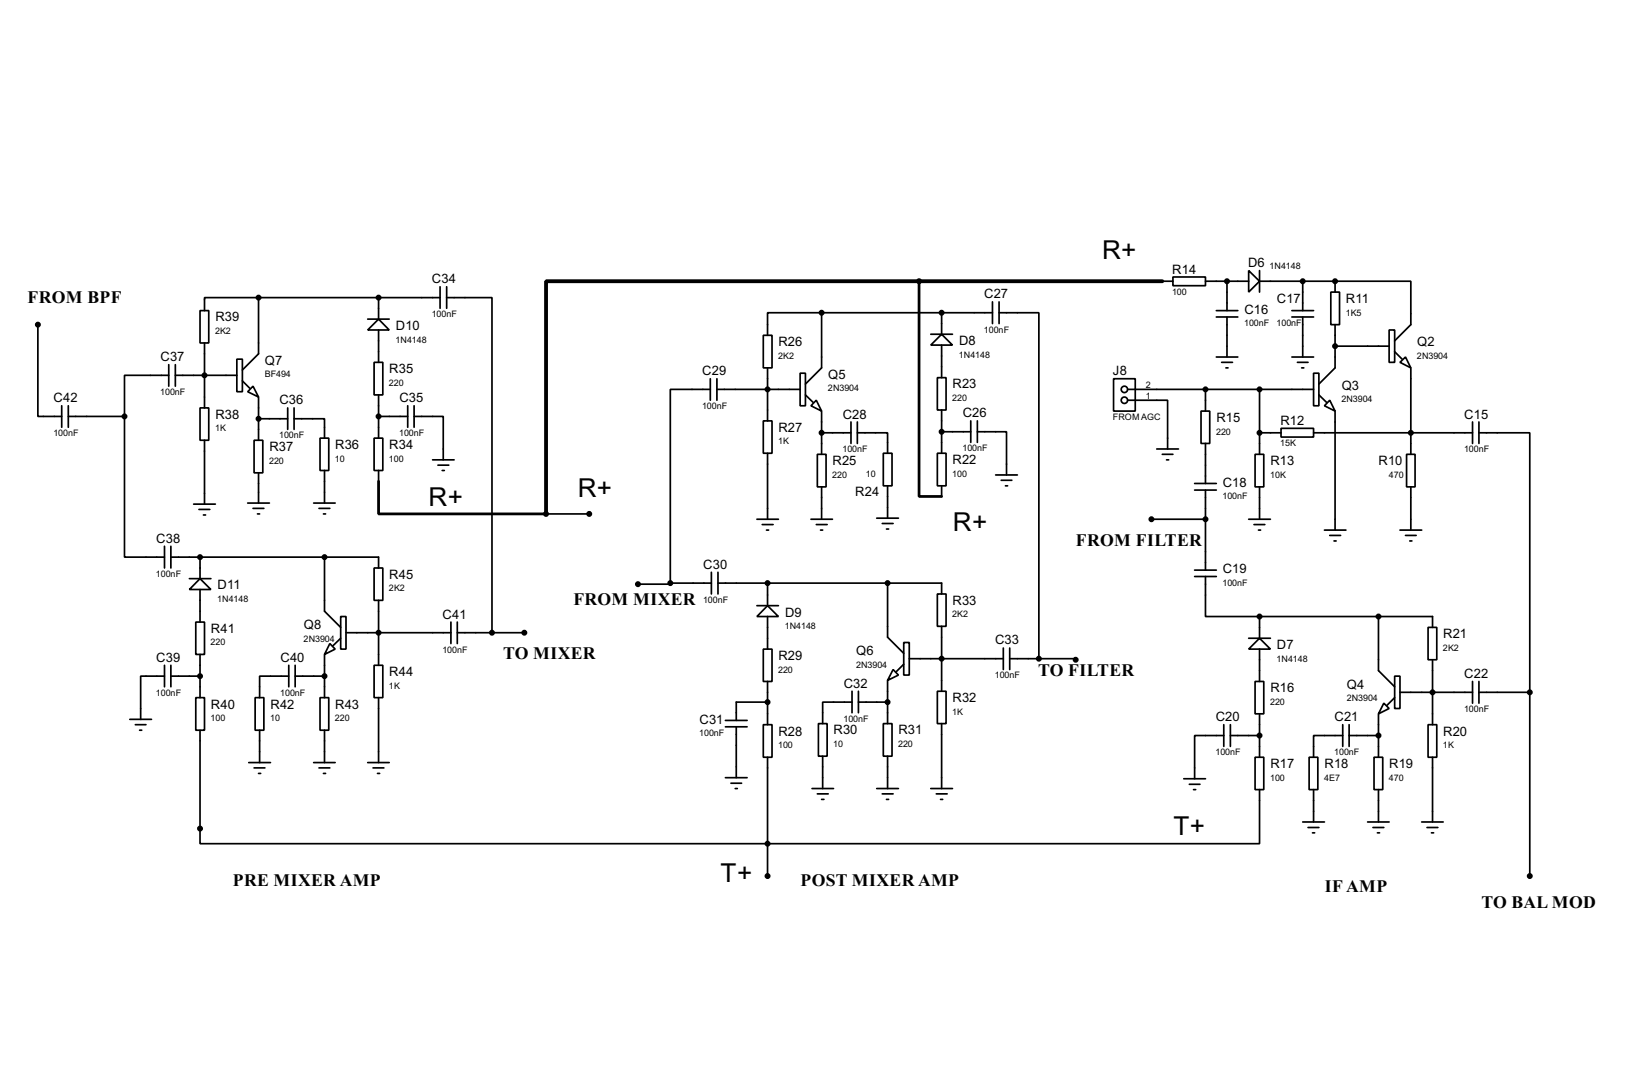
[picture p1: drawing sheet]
<svg xmlns="http://www.w3.org/2000/svg" width="383mm" height="256mm" viewBox="0 0 383 256" stroke-linecap="round" stroke-linejoin="round" font-family="sans-serif">
<g fill="none" stroke="#000" stroke-width=".4">
<path d="M8.9 76.3v21.5h5.6M47 73h2.1v7.6h-2.1zM60.8 69.9h-12.7v3.1M60.8 69.9h42.6M60.8 69.9v13.2l-3.8 3.8M86.4 75h5.1M89 75l2.5 2.5h-5.1zM89 69.9v5.1M89 77.5v7.6M103.4 67.4v5M105 69.9h10.6v78.7M105 67.4v5"/>
<path d="M179.4 78.8h2v7.6h-2zM193.1 73.5h-12.7v5.3M193.1 73.5h40.1M193.1 73.5v12.9l-3.8 3.8M218.7 78.5h5.1M221.3 78.5l2.5 2.6h-5.1zM221.3 73.5v5M233.2 70.9v5.1M234.8 73.5h9.3v81.2M234.8 70.9v5.1M273.1 66.1h2.5M275.6 65.1h7.7v2h-7.7z"/>
<path d="M283.3 66.1h10.1M285.8 74.5h5.1M285.8 73h5.1M288.3 66.1v6.9M288.3 74.5v9.4M293.4 63.6l2.6 2.5-2.6 2.5zM296 63.6v5M296 66.1h17.7M303.6 74.5h5.1M303.6 73h5.1M306.1 66.1v6.9M306.1 74.5v9.4"/>
<path d="M312.7 68.6h2.1v7.7h-2.1zM313.7 66.1h17.8v10.2l-3.8 3.8M313.7 66.1v2.5M313.7 76.3v10.1l-3.8 3.8M326.4 77.5h1.3v7.6h-1.3zM14.5 95.3v5.1M16.1 97.8h13.2M16.1 95.3v5.1M29.3 97.8v33.1h9.4M39.7 88.2h-10.4v9.6M39.7 85.7v5M41.2 88.2h14.5"/>
<path d="M41.2 85.7v5M47 95.8h2.1v7.6h-2.1zM48.1 80.6v15.2M55.7 84.4h1.3v7.6h-1.3zM57 89.5l1.7 1.7M59.5 90.7l1.3 2.6-2.6-1.3zM60.8 93.3v10.1M60.8 98.4h6.8M67.6 95.8v5.1M69.1 98.4h7.2v4.5M69.1 95.8v5.1M87.9 85.1h2.1v7.7h-2.1z"/>
<path d="M89 92.8v10.1M89 97.8h6.8M95.8 95.3v5.1M97.3 97.8h6.9v10.2M97.3 95.3v5.1M166.9 91.5h-9.4v45.5M166.9 89v5M168.5 91.5h19.5M168.5 89v5M179.4 98.9h2v7.6h-2zM180.4 86.4v12.5M188 87.7h1.3v7.6h-1.3z"/>
<path d="M189.3 92.8l1.8 1.7M191.8 94l1.3 2.6-2.5-1.3zM193.1 96.6v10.1M200 99.1v5.1M201.5 99.1v5.1M220.3 88.7h2v7.6h-2zM221.3 81.1v7.6M221.3 96.3v10.2M228.1 98.9v5M229.7 98.9v5M261.7 89h5.1v7.6h-5.1zM265 94h9.4v11.5"/>
<path d="M265 91.5h43.7M282.2 96.6h2.1v7.6h-2.1zM283.3 91.5v5.1M285.8 83.9h5.1M287.1 85.1h2.5M288.1 86.4h.5M296 91.5v15.2M303.6 83.9h5.1M304.9 85.1h2.5M305.9 86.4h.5M308.7 87.7h1.2v7.6h-1.2zM309.9 92.8l1.8 1.7"/>
<path d="M312.5 94l1.2 2.6-2.5-1.3zM313.7 96.6v27.9M313.7 81.3h12.7M327.7 82.6l1.8 1.8M329 85.1l1.3-1.2 1.2 2.5zM331.5 86.4v20.3M346 99.1v5.1M347.5 99.1v5.1M45.5 118.4h5.1M46.8 119.7h2.5M48.1 103.4v15M58.2 118.2h5.1"/>
<path d="M59.5 119.4h2.5M59.7 103.4h2.1v7.7h-2.1zM60.8 111.1v7.1M73.7 118.2h5.1M75 119.4h2.5M75.2 102.9h2.1v7.6h-2.1zM76.3 110.5v7.7M87.9 102.9h2.1v7.6h-2.1zM89 110.5v2.6M101.7 108h5M102.9 109.3h2.6M103.9 110.5h.5"/>
<path d="M180.4 106.5v15.5M192.1 106.7h2v7.7h-2zM193.1 114.4v7.6M193.1 101.7h6.9M201.5 101.7h7.1v4.8M207.6 106.5h2v7.6h-2zM208.6 114.1v7.6M220.3 106.5h2v7.6h-2zM221.3 114.1v2.5M221.3 101.4h6.8M229.7 101.4h6.8v10.2M234 111.6h5.1"/>
<path d="M235.3 112.8h2.5M236.3 114.1h.5M271.8 105.5h5.1M273.1 106.7h2.5M274.1 108h.5M280.7 115.1h5.1M280.7 113.6h5.1M283.3 104.2v9.4M283.3 115.1v18.8M294.9 106.7h2.1v7.7h-2.1zM296 114.4v7.6M296 101.7h5"/>
<path d="M301 100.6h7.7v2.1h-7.7zM308.7 101.7h37.3M330.5 106.7h2v7.7h-2zM331.5 114.4v10.1M347.5 101.7h12v60.9M38.7 128.3v5.1M40.2 130.9h48.8v2.5M40.2 128.3v5.1M44.5 135.9h5.1M47 135.9l2.6 2.6h-5.1zM47 130.9v5M47 138.5v7.6"/>
<path d="M47.8 121h.5M60.5 120.7h.5M76 120.7h.5M76.3 130.9v12.7l3.8 3.8M87.9 133.4h2.1v7.6h-2.1zM128.3 120.7h10.2M157.5 137v.2h-7.6M157.5 137h9.7M167.2 134.4v5.1M168.7 137h52.6v2.5M168.7 134.4v5.1M177.9 122h5"/>
<path d="M179.1 123.2h2.6M180.1 124.5h.5M180.4 137v5.3M190.6 122h5M191.8 123.2h2.6M192.8 124.5h.5M206 121.7h5.1M207.3 123h2.6M208.3 124.3h.5M208.6 137v12.7l3.8 3.8M220.3 139.5h2v7.6h-2zM270.6 122h12.7"/>
<path d="M280.7 135.4h5.1M280.7 133.9h5.1M283.3 135.4v9.4h12.7M293.4 122h5.1M294.7 123.2h2.5M295.7 124.5h.5M311.2 124.5h5.1M312.5 125.8h2.5M313.5 127.1h.5M329 124.5h5.1M330.3 125.8h2.5M331.3 127.1h.5"/>
<path d="M38.7 158.8h-5.6v10.2M38.7 156.3v5M40.2 158.8h6.8M40.2 156.3v5M46 146.1h2.1v7.6h-2.1zM47 153.7v10.2M67.9 158.8h-6.9v5.1M67.9 156.3v5M69.4 158.8h6.9M69.4 156.3v5M76.3 153.7v10.2M77.5 151.2l1.3 1.3-2.5 1.2z"/>
<path d="M80.1 144.8h1.2v7.7h-1.2zM80.1 149.9l-1.8 1.8M81.3 148.6h24.7M87.9 156.3h2.1v7.6h-2.1zM89 141v15.3M106 146.1v5.1M107.5 148.6h15.7M107.5 146.1v5.1M177.9 142.3h5M179.4 152.5h2v7.6h-2zM180.4 142.3l2.5 2.5h-5zM180.4 144.8v7.7"/>
<path d="M208.6 159.8v10.2M209.9 157.3l1.2 1.3-2.5 1.2zM212.4 150.9h1.3v7.7h-1.3zM212.4 156l-1.8 1.8M213.7 154.7h22.1M221.3 147.1v15.3M235.8 152.2v5.1M237.3 154.7h6.8M237.3 152.2v5.1M244.1 154.7h8.7v.3M293.4 152.5l2.6-2.6 2.5 2.6zM293.4 149.9h5.1"/>
<path d="M296 144.8v5.1M296 152.5v7.6M296 144.8h40.6v2.6M323.9 144.8v12.7l3.8 3.8M327.7 158.8h1.3v7.6h-1.3zM335.6 147.4h2v7.6h-2zM336.6 155v15.2M30.5 169h5.1M31.8 170.2h2.5M32.8 171.5h.5M46 163.9h2.1v7.6h-2.1zM47 171.5v26.7h249v-12.7"/>
<path d="M58.5 179.1h5.1M60 163.9h2v7.6h-2zM61 171.5v7.6M73.7 179.1h5.1M75.2 163.9h2.1v7.6h-2.1zM76.3 171.5v7.6M86.4 179.1h5.1M89 163.9v15.2M170.5 169.2h5.1M170.5 170.7h5.1M173 170.7v12M179.4 170.2h2v7.7h-2z"/>
<path d="M180.4 160.1v10.1M180.4 177.9v27.9M180.4 164.9h-7.4v4.3M192.3 170h2.1v7.6h-2.1zM193.3 177.6v7.6M200.2 164.9h-6.9v5.1M200.2 162.4v5M201.7 164.9h6.9M201.7 162.4v5M207.6 170h2v7.6h-2zM208.6 177.6v7.6M220.3 162.4h2v7.6h-2z"/>
<path d="M221.3 170v15.2M287.6 172.8h-6.9v10.1M287.6 170.2v5.1M289.1 172.8h6.9M289.1 170.2v5.1M294.9 177.9h2.1v7.6h-2.1zM294.9 160.1h2.1v7.6h-2.1zM296 167.7v10.2M307.6 177.9h2.1v7.6h-2.1zM315.5 172.8h-6.8v5.1M315.5 170.2v5.1M317 172.8h6.9"/>
<path d="M317 170.2v5.1M322.9 177.9h2v7.6h-2zM323.9 167.7v10.2M325.2 165.2l1.2 1.2-2.5 1.3zM327.7 163.9l-1.8 1.8M329 162.6h17M335.6 170.2h2v7.7h-2zM336.6 177.9v15.2M346 160.1v5.1M347.5 162.6h12M347.5 160.1v5.1M359.5 162.6v43.2"/>
<path d="M59.7 180.4h2.6M60.8 181.7h.5M75 180.4h2.5M76 181.7h.5M87.7 180.4h2.5M88.7 181.7h.5M170.5 182.7h5.1M171.8 184h2.5M172.8 185.2h.5M190.8 185.2h5.1M192.1 186.5h2.5M193.1 187.8h.5"/>
<path d="M206 185.2h5.1M207.3 186.5h2.6M208.3 187.8h.5M218.7 185.2h5.1M220 186.5h2.6M221 187.8h.5M278.2 182.9h5.1M279.5 184.2h2.5M280.5 185.5h.5M306.1 193.1h5.1M307.4 194.4h2.5M308.4 195.6h.5"/>
<path d="M308.7 185.5v7.6M321.4 193.1h5M322.6 194.4h2.6M323.7 195.6h.5M323.9 185.5v7.6M334.1 193.1h5M335.3 194.4h2.6M336.4 195.6h.5"/>
<circle cx="264.2" cy="94" r=".75"/>
<circle cx="264.2" cy="91.5" r=".75"/>
</g>
<circle cx="313.7" cy="66.1" r=".2" fill="#000"/>
<path d="M216 66.1v50.5h5.3M89 113.1v7.6h39.3" fill="none" stroke="#000" stroke-width=".65"/>
<path d="M273.1 66.1h-144.8v54.6" fill="none" stroke="#000" stroke-width=".9"/>
<g fill="#000" stroke="#000" stroke-width=".4">
<circle cx="8.9" cy="76.3" r=".5"/>
<circle cx="60.7" cy="69.9" r=".5"/>
<circle cx="88.9" cy="69.9" r=".5"/>
<circle cx="193" cy="73.5" r=".5"/>
<circle cx="215.9" cy="66.1" r=".5"/>
<circle cx="221.2" cy="73.5" r=".5"/>
<circle cx="288.3" cy="66.1" r=".5"/>
<circle cx="306.1" cy="66.1" r=".5"/>
<circle cx="313.7" cy="66.1" r=".5"/>
<circle cx="29.2" cy="97.8" r=".5"/>
<circle cx="48" cy="88.2" r=".5"/>
<circle cx="60.7" cy="98.4" r=".5"/>
<circle cx="88.9" cy="97.8" r=".5"/>
<circle cx="180.3" cy="91.5" r=".5"/>
<circle cx="283.2" cy="91.5" r=".5"/>
<circle cx="295.9" cy="91.5" r=".5"/>
<circle cx="313.7" cy="81.3" r=".5"/>
<circle cx="193" cy="101.7" r=".5"/>
<circle cx="221.2" cy="101.4" r=".5"/>
<circle cx="295.9" cy="101.7" r=".5"/>
<circle cx="331.5" cy="101.7" r=".5"/>
<circle cx="47" cy="130.9" r=".5"/>
<circle cx="76.2" cy="130.9" r=".5"/>
<circle cx="128.3" cy="120.7" r=".5"/>
<circle cx="138.4" cy="120.7" r=".5"/>
<circle cx="149.9" cy="137.2" r=".5"/>
<circle cx="157.5" cy="137" r=".5"/>
<circle cx="180.3" cy="137" r=".5"/>
<circle cx="208.5" cy="137" r=".5"/>
<circle cx="270.5" cy="122" r=".5"/>
<circle cx="283.2" cy="122" r=".5"/>
<circle cx="47" cy="158.8" r=".5"/>
<circle cx="76.2" cy="158.8" r=".5"/>
<circle cx="88.9" cy="148.6" r=".5"/>
<circle cx="115.6" cy="148.6" r=".5"/>
<circle cx="123.2" cy="148.6" r=".5"/>
<circle cx="221.2" cy="154.7" r=".5"/>
<circle cx="244.1" cy="154.7" r=".5"/>
<circle cx="252.7" cy="155" r=".5"/>
<circle cx="295.9" cy="144.8" r=".5"/>
<circle cx="323.9" cy="144.8" r=".5"/>
<circle cx="180.3" cy="164.9" r=".5"/>
<circle cx="208.5" cy="164.9" r=".5"/>
<circle cx="295.9" cy="172.8" r=".5"/>
<circle cx="323.9" cy="172.8" r=".5"/>
<circle cx="336.6" cy="162.6" r=".5"/>
<circle cx="359.4" cy="162.6" r=".5"/>
<circle cx="47" cy="194.6" r=".5"/>
<circle cx="180.3" cy="198.2" r=".5"/>
<circle cx="180.3" cy="205.8" r=".5"/>
<circle cx="359.4" cy="205.8" r=".5"/>
</g>
<g font-size="6.9">
<text x="259" y="60.9">R+</text>
<text x="100.7" y="118.8">R+</text>
<text x="135.8" y="116.8">R+</text>
<text x="223.9" y="124.7">R+</text>
<text x="275.7" y="196.1">T+</text>
<text x="169.3" y="207.2">T+</text>
</g>
<g font-size="4.6">
<text x="6.5" y="71.1">FROM BPF</text>
<text x="252.8" y="128.2">FROM FILTER</text>
<text x="134.7" y="142.2">FROM MIXER</text>
<text x="118.2" y="154.9">TO MIXER</text>
<text x="243.9" y="158.7">TO FILTER</text>
<text x="54.7" y="208.2">PRE MIXER AMP</text>
<text x="188.1" y="208.2">POST MIXER AMP</text>
<text x="311.3" y="209.5">IF AMP</text>
<text x="348.1" y="213.3">TO BAL MOD</text>
</g>
<g font-size="3.4">
<text x="275.5" y="64.2">R14</text>
<text x="293.3" y="62.8">D6</text>
<text x="101.5" y="66.6">C34</text>
<text x="231.3" y="70.1">C27</text>
<text x="300" y="71.2">C17</text>
<text x="316.3" y="71.2">R11</text>
<text x="50.6" y="75.5">R39</text>
<text x="93" y="77.5">D10</text>
<text x="292.4" y="73.7">C16</text>
<text x="182.9" y="81.3">R26</text>
<text x="225.4" y="81.1">D8</text>
<text x="333" y="81.3">Q2</text>
<text x="37.7" y="84.8">C37</text>
<text x="62.3" y="85.7">Q7</text>
<text x="91.5" y="87.7">R35</text>
<text x="165" y="88.2">C29</text>
<text x="194.6" y="88.9">Q5</text>
<text x="261.5" y="88.2">J8</text>
<text x="12.6" y="94.5">C42</text>
<text x="65.7" y="95">C36</text>
<text x="93.9" y="94.5">C35</text>
<text x="223.8" y="91.2">R23</text>
<text x="315.3" y="91.5">Q3</text>
<text x="50.6" y="98.4">R38</text>
<text x="182.9" y="101.4">R27</text>
<text x="198" y="98.3">C28</text>
<text x="226.2" y="98.1">C26</text>
<text x="285.8" y="99.1">R15</text>
<text x="300.9" y="99.8">R12</text>
<text x="344.1" y="98.3">C15</text>
<text x="63.3" y="106">R37</text>
<text x="78.8" y="105.5">R36</text>
<text x="91.5" y="105.5">R34</text>
<text x="195.6" y="109.3">R25</text>
<text x="223.8" y="109">R22</text>
<text x="298.5" y="109.3">R13</text>
<text x="323.9" y="109.3">R10</text>
<text x="201" y="116.6">R24</text>
<text x="287.3" y="114.4">C18</text>
<text x="36.7" y="127.5">C38</text>
<text x="91.5" y="136">R45</text>
<text x="165.3" y="133.6">C30</text>
<text x="287.3" y="134.7">C19</text>
<text x="51.1" y="138.5">D11</text>
<text x="223.8" y="142">R33</text>
<text x="49.6" y="148.7">R41</text>
<text x="71.4" y="147.8">Q8</text>
<text x="104" y="145.3">C41</text>
<text x="184.5" y="144.8">D9</text>
<text x="339.1" y="149.9">R21</text>
<text x="36.7" y="155.5">C39</text>
<text x="65.9" y="155.5">C40</text>
<text x="182.9" y="155">R29</text>
<text x="201.2" y="153.9">Q6</text>
<text x="233.8" y="151.4">C33</text>
<text x="300" y="152.5">D7</text>
<text x="91.5" y="158.8">R44</text>
<text x="198.3" y="161.6">C32</text>
<text x="316.5" y="161.8">Q4</text>
<text x="344.1" y="159.3">C22</text>
<text x="49.6" y="166.4">R40</text>
<text x="63.6" y="166.4">R42</text>
<text x="78.8" y="166.4">R43</text>
<text x="223.8" y="164.9">R32</text>
<text x="298.5" y="162.6">R16</text>
<text x="164.4" y="170">C31</text>
<text x="182.9" y="172.8">R28</text>
<text x="195.9" y="172.5">R30</text>
<text x="211.1" y="172.5">R31</text>
<text x="285.7" y="169.4">C20</text>
<text x="313.6" y="169.4">C21</text>
<text x="339.1" y="172.8">R20</text>
<text x="298.5" y="180.4">R17</text>
<text x="311.2" y="180.4">R18</text>
<text x="326.4" y="180.4">R19</text>
</g>
<g font-size="2.4">
<text x="298.3" y="63.1">1N4148</text>
<text x="275.4" y="69.2">100</text>
<text x="101.5" y="74.5">100nF</text>
<text x="292.4" y="76.7">100nF</text>
<text x="300" y="76.7">100nF</text>
<text x="316.2" y="74.1">1K5</text>
<text x="50.6" y="78.5">2K2</text>
<text x="93" y="80.4">1N4148</text>
<text x="225.3" y="84">1N4148</text>
<text x="231.2" y="78.1">100nF</text>
<text x="62.2" y="88.6">BF494</text>
<text x="182.9" y="84.3">2K2</text>
<text x="333" y="84.3">2N3904</text>
<text x="37.7" y="92.8">100nF</text>
<text x="91.4" y="90.7">220</text>
<text x="194.6" y="91.9">2N3904</text>
<text x="223.8" y="94.2">220</text>
<text x="269.3" y="93.6">1</text>
<text x="269.3" y="91.1">2</text>
<text x="315.2" y="94.5">2N3904</text>
<text x="50.6" y="101.3">1K</text>
<text x="165" y="96.1">100nF</text>
<text x="261.5" y="98.7">FROM AGC</text>
<text x="12.6" y="102.5">100nF</text>
<text x="65.6" y="103">100nF</text>
<text x="93.8" y="102.5">100nF</text>
<text x="182.9" y="104.4">1K</text>
<text x="198" y="106.3">100nF</text>
<text x="226.2" y="106">100nF</text>
<text x="285.8" y="102.1">220</text>
<text x="300.8" y="104.8">15K</text>
<text x="344" y="106.3">100nF</text>
<text x="63.3" y="108.9">220</text>
<text x="78.7" y="108.4">10</text>
<text x="91.4" y="108.4">100</text>
<text x="195.6" y="112.2">220</text>
<text x="203.5" y="112">10</text>
<text x="223.8" y="112">100</text>
<text x="298.5" y="112.2">10K</text>
<text x="326.4" y="112.2">470</text>
<text x="287.3" y="117.3">100nF</text>
<text x="36.7" y="135.5">100nF</text>
<text x="287.3" y="137.6">100nF</text>
<text x="51.1" y="141.5">1N4148</text>
<text x="91.4" y="138.9">2K2</text>
<text x="165.2" y="141.6">100nF</text>
<text x="184.4" y="147.8">1N4148</text>
<text x="223.8" y="145">2K2</text>
<text x="49.5" y="151.6">220</text>
<text x="71.4" y="150.7">2N3904</text>
<text x="104" y="153.3">100nF</text>
<text x="300" y="155.4">1N4148</text>
<text x="339.1" y="152.9">2K2</text>
<text x="91.4" y="161.8">1K</text>
<text x="182.9" y="158">220</text>
<text x="201.2" y="156.8">2N3904</text>
<text x="233.8" y="159.4">100nF</text>
<text x="36.7" y="163.4">100nF</text>
<text x="65.9" y="163.4">100nF</text>
<text x="223.8" y="167.9">1K</text>
<text x="298.5" y="165.6">220</text>
<text x="316.5" y="164.7">2N3904</text>
<text x="344" y="167.3">100nF</text>
<text x="49.5" y="169.4">100</text>
<text x="63.5" y="169.4">10</text>
<text x="78.7" y="169.4">220</text>
<text x="164.3" y="172.9">100nF</text>
<text x="198.2" y="169.5">100nF</text>
<text x="182.9" y="175.7">100</text>
<text x="195.8" y="175.5">10</text>
<text x="211.1" y="175.5">220</text>
<text x="285.6" y="177.4">100nF</text>
<text x="313.5" y="177.4">100nF</text>
<text x="339.1" y="175.7">1K</text>
<text x="298.5" y="183.4">100</text>
<text x="311.2" y="183.4">4E7</text>
<text x="326.4" y="183.4">470</text>
</g>
</svg>
